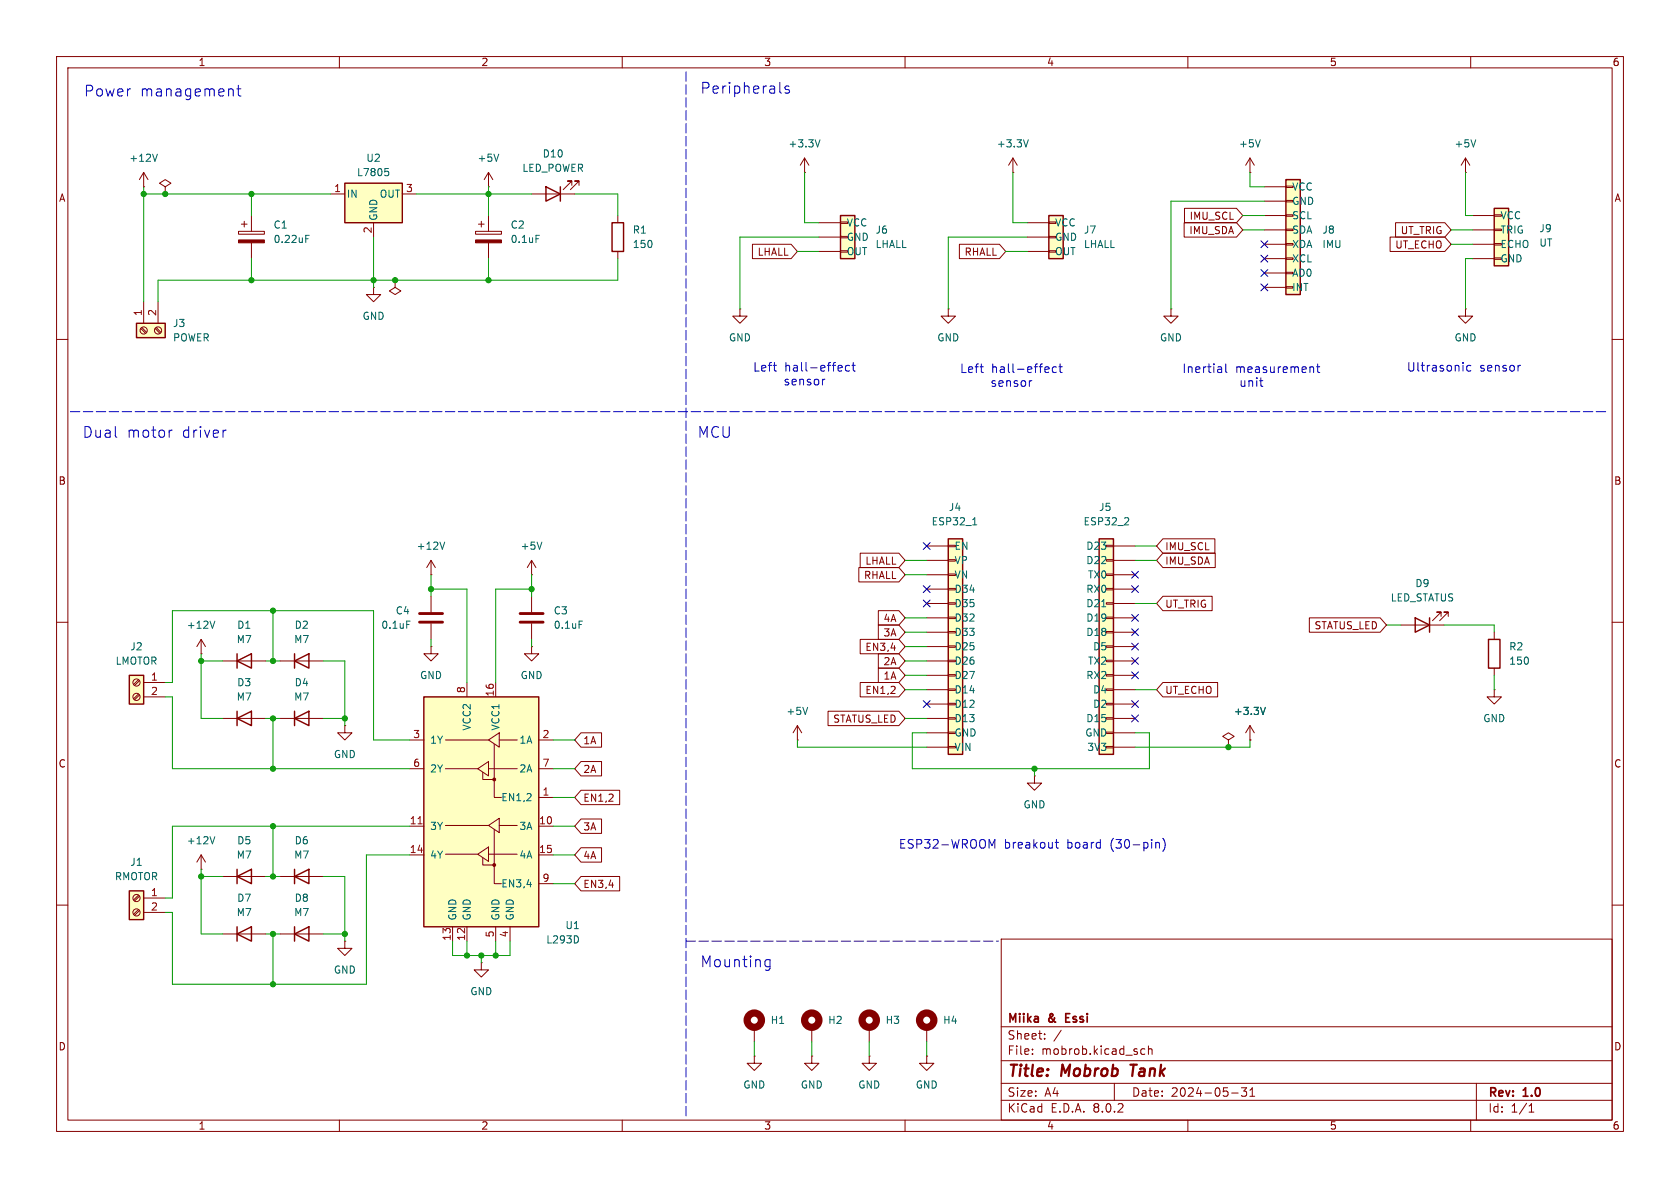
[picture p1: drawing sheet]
<svg xmlns="http://www.w3.org/2000/svg" width="297mm" height="210mm" viewBox="0 0 297 210" stroke-linecap="round" stroke-linejoin="round" font-family="sans-serif">
<g fill="none" stroke="#840000" stroke-width=".18">
<path d="M10 10h277v190h-277zM12 12h273v186h-273zM60 10v2M110 10v2M160 10v2M210 10v2M260 10v2M10 60h2M285 60h2M10 110h2M35.6 115.6h.1M35.6 113l-.8 1.3"/>
<path d="M35.6 113v2.6M35.6 113l.7 1.3M285 110h2M10 160h2M285 160h2M177 166h108v32h-108zM60 198v2M110 198v2M160 198v2M177 194.5h108M177 191.5h108M177 187.5h108"/>
<path d="M177 181.5h108M182.5 186.3v.1M182.5 185.5v.1M184.7 183.6v.1M184.7 182.8v.1M187.6 182.1l-1.3 2M197 191.5v3M202.4 185.5l-.4-.1-.3 .3v.4l.1 .2h.6M203 185.5l.2-.1 .4 .1 .1 .9M203 184.9v1.5M210 198v2M217.7 193.2h1.2"/>
<path d="M219.5 192.3h.9l-.5 .6 .4 .1v.7l-.2 .1h-.4l-.2-.1M221 193.8h.8M221 192.7l.4-.4v1.5M260 198v2M261 191.5v6.5M270.3 196.6h.9M270.3 195.5l.4-.4v1.5"/>
</g>
<path d="M199.8 188.2h1.2M200.4 188.2l-.2 2" fill="none" stroke="#840000" stroke-width=".4"/>
<path d="M188.4 179.9h.5M189.1 179.2h-.7v1.5h.7" fill="none" stroke="#840000" stroke-width=".3"/>
<path d="M38 109.8l-.4 1.3" fill="none" stroke="#006464" stroke-width=".18"/>
<path d="M24.1 57.2h5.1v2.5h-5.1z" fill="#ffffc2"/>
<path d="M24.1 57.2h5.1v2.5h-5.1z" fill="none" stroke="#840000" stroke-width=".25"/>
<g fill="none" stroke="#840000" stroke-width=".18">
<path d="M24.9 58.1l.8 .8M25.1 57.9l.8 .9M25.4 53.3v3.9M27.4 58.1l.9 .8M27.6 57.9l.8 .9M27.9 53.3v3.9"/>
<circle cx="25.4" cy="58.4" r=".63"/>
<circle cx="27.9" cy="58.4" r=".63"/>
</g>
<path d="M61 32.4h10.1v7h-10.1z" fill="#ffffc2"/>
<path d="M61 32.4h10.1v7h-10.1z" fill="none" stroke="#840000" stroke-width=".25"/>
<g fill="none" stroke="#840000" stroke-width=".18">
<path d="M42.7 39.6h1M43.2 39.1v1M44.4 38.1v2.8M58.4 34.3h2.6M66 39.4v2.5M71.1 34.3h2.6M42.2 40.9h4.5v.5h-4.5zM44.4 42.9v2.8M66 50.8v1.3h1.3l-1.3 1.2-1.2-1.2h1.2M66 50.8h.1M69.8 49.5v1.3l1.1 .6-1.1 .7-1-.7 1-.6M69.8 49.5h.1"/>
<path d="M143.5 186.7v1.3h1.3l-1.3 1.2-1.3-1.2h1.3M143.5 186.7h.1M143.5 181.6v2.6M153.7 186.7v1.3h1.2l-1.2 1.2-1.3-1.2h1.3M153.7 186.7h.1"/>
</g>
<path d="M68.1 29.8h.6M68.2 30.3h.3l.2 .2-.1 .5-.4 .1M54.1 42.2h.4M54.1 41.6h.6" fill="none" stroke="#006464" stroke-width=".18"/>
<path d="M42.2 42.4h4.5v.5h-4.5z" fill="#840000" stroke="#840000" stroke-width=".18"/>
<circle cx="143.5" cy="180.3" r="1.27" fill="none" stroke="#840000" stroke-width="1.3"/>
<path d="M74.9 123.2h20.3v40.6h-20.3z" fill="#ffffc2"/>
<path d="M74.9 123.2h20.3v40.6h-20.3zM41.9 165.1l2.5-1.3v2.6zM41.9 163.8v2.6" fill="none" stroke="#840000" stroke-width=".25"/>
<g fill="#840000" stroke="#840000" stroke-width=".18">
<circle cx="87.4" cy="152.9" r=".25"/>
<circle cx="87.4" cy="137.8" r=".25"/>
</g>
<g fill="none" stroke="#840000" stroke-width=".18">
<path d="M72.4 135.9h2.5M72.4 130.8h2.5M78.7 135.9h5.8M78.7 130.8h7.7M82.5 120.7v2.5M84.5 135.9l1.9-1.3v2.6zM85.3 136.5v1.3h2.1M86.4 130.8l1.9-1.3v2.6zM86.4 135.9h5M87.4 131.6v9.4h1.2M87.6 120.7v2.5M88.3 130.8h3.1"/>
<path d="M95.2 135.9h2.6M95.2 130.8h2.6M72.4 146.1h2.5M72.4 151.1h2.5M78.7 151h5.8M78.7 145.9h7.7M84.5 151l1.9-1.3v2.6zM85.3 151.6v1.3h2.1M86.4 145.9l1.9-1.2v2.5zM86.4 151h5M87.4 146.7v9.5h1.2M88.3 145.9h3.1"/>
<path d="M95.2 141h2.6M95.2 146.1h2.6M95.2 151.1h2.6M95.2 156.2h2.6M39.4 165.1h7.6M80 163.8v2.6M82.5 163.8v2.6M87.6 163.8v2.6M90.2 163.8v2.6"/>
</g>
<path d="M73.9 145.6h.7" fill="none" stroke="#a90000" stroke-width=".18"/>
<path d="M102.2 165.7v.7" fill="none" stroke="#006464" stroke-width=".18"/>
<path d="M194.3 95.3h2.5v38.1h-2.5z" fill="#ffffc2"/>
<g fill="none" stroke="#840000" stroke-width=".18">
<path d="M195.6 98.9h1.2v.3h-1.2zM195.6 96.4h1.2v.2h-1.2zM196.8 96.5h3.9M196.8 99.1h3.9M195.6 119.3h1.2v.2h-1.2zM195.6 116.7h1.2v.3h-1.2zM195.6 114.2h1.2v.2h-1.2zM195.6 111.6h1.2v.3h-1.2zM195.6 109.1h1.2v.2h-1.2zM195.6 106.6h1.2v.2h-1.2zM195.6 104h1.2v.3h-1.2zM195.6 101.5h1.2v.2h-1.2z"/>
<path d="M196.8 119.4h3.9M196.8 101.6h3.9M196.8 104.1h3.9M196.8 106.7h3.9M196.8 109.2h3.9M196.8 111.8h3.9M196.8 114.3h3.9M196.8 116.8h3.9M195.6 132h1.2v.2h-1.2zM195.6 129.4h1.2v.3h-1.2zM195.6 126.9h1.2v.2h-1.2zM195.6 124.3h1.2v.3h-1.2z"/>
<path d="M195.6 121.8h1.2v.2h-1.2zM196.8 121.9h3.9M196.8 124.5h3.9M196.8 127h3.9M196.8 129.5h3.9M196.8 132.1h3.9"/>
</g>
<path d="M194.3 95.3h2.5v38.1h-2.5z" fill="none" stroke="#840000" stroke-width=".25"/>
<path d="M199.4 91.6l.1 .2v.3l-.7 .7h.7M194.8 107.3h.7" fill="none" stroke="#006464" stroke-width=".18"/>
<path d="M167.6 95.3h2.6v38.1h-2.6z" fill="#ffffc2"/>
<g fill="none" stroke="#840000" stroke-width=".18">
<path d="M221 30.5h.1M221 27.9v2.6M221 27.9l-.8 1.3M221 27.9l.7 1.3M259.1 30.5h.1M259.1 27.9l-.8 1.3M259.1 27.9v2.6M259.1 27.9l.7 1.3M259.1 54.6v1.3h1.2l-1.2 1.3-1.3-1.3h1.3M259.1 54.6h.1M163.8 96.5h3.8M163.8 99.1h3.8"/>
<path d="M167.6 98.9h1.3v.3h-1.3zM167.6 96.4h1.3v.2h-1.3zM76.2 114.3v1.3h1.3l-1.3 1.2-1.3-1.2h1.3M76.2 114.3h.1M76.2 105.4v2.8M76.2 110.2v2.8M94 114.3v1.3h1.2l-1.2 1.2-1.3-1.2h1.3M94 114.3h.1M94 105.4v2.8M94 110.2v2.8M163.8 119.4h3.8M163.8 101.6h3.8"/>
<path d="M163.8 104.1h3.8M163.8 106.7h3.8M163.8 109.2h3.8M163.8 111.8h3.8M163.8 114.3h3.8M163.8 116.8h3.8M167.6 119.3h1.3v.2h-1.3zM167.6 116.7h1.3v.3h-1.3zM167.6 114.2h1.3v.2h-1.3zM167.6 111.6h1.3v.3h-1.3zM167.6 109.1h1.3v.2h-1.3zM167.6 106.6h1.3v.2h-1.3z"/>
<path d="M167.6 104h1.3v.3h-1.3zM167.6 101.5h1.3v.2h-1.3zM247.6 110.5h7.7M254.8 109v-.8h-.8h.8l-1.6 1.5M256 109v-.8h-.7h.7l-1.5 1.5M264.2 111.8v1.2M264.2 118.1v1.3M163.8 121.9h3.8M163.8 124.5h3.8M163.8 127h3.8M163.8 129.5h3.8M163.8 132.1h3.8"/>
<path d="M167.6 132h1.3v.2h-1.3zM167.6 129.4h1.3v.3h-1.3zM167.6 126.9h1.3v.2h-1.3zM167.6 124.3h1.3v.3h-1.3zM167.6 121.8h1.3v.2h-1.3zM217.2 130.8l1-.6-1-.7-1 .7 1 .6v1.3M217.2 132.1h.1M221 130.8h.1M221 128.3l-.8 1.2M221 128.3v2.5M221 128.3l.7 1.2M264.2 121.9v1.3h1.2l-1.2 1.3-1.3-1.3h1.3"/>
<path d="M264.2 121.9h.1M35.6 153.7h.1M35.6 151.1l-.8 1.3M35.6 151.1v2.6M35.6 151.1l.7 1.3M39.4 154.9h7.6M49.5 154.9h7.6M49.5 165.1h7.6M61 166.4v1.2h1.2l-1.2 1.3-1.3-1.3h1.3M61 166.4h.1M133.3 186.7v1.3h1.3l-1.3 1.2-1.2-1.2h1.2M133.3 186.7h.1"/>
<path d="M133.3 181.6v2.6M153.7 181.6v2.6M163.8 186.7v1.3h1.3l-1.3 1.2-1.2-1.2h1.2M163.8 186.7h.1M163.8 181.6v2.6"/>
</g>
<path d="M167.6 95.3h2.6v38.1h-2.6zM250.2 109.2l2.5 1.3-2.5 1.3zM252.7 109.2v2.6M263.1 113h2.1v5.1h-2.1zM41.9 154.9l2.5-1.2v2.5zM41.9 153.7v2.5M52.1 154.9l2.5-1.2v2.5zM52.1 153.7v2.5M52.1 165.1l2.5-1.3v2.6zM52.1 163.8v2.6" fill="none" stroke="#840000" stroke-width=".25"/>
<path d="M222.8 24.7l-.4 1.3M260.9 24.7l-.4 1.3M172 92.8h.7M71.9 109.8h.6M102.4 109.8h.6M223.7 125l-.4 1.3M38 147.9l-.4 1.3" fill="none" stroke="#006464" stroke-width=".18"/>
<g fill="none" stroke="#840000" stroke-width="1.3">
<circle cx="133.3" cy="180.3" r="1.27"/>
<circle cx="153.7" cy="180.3" r="1.27"/>
<circle cx="163.8" cy="180.3" r="1.27"/>
</g>
<path d="M74.2 110h4M74.2 108.5h4M91.9 110h4.1M91.9 108.5h4.1" fill="none" stroke="#840000" stroke-width=".51"/>
<path d="M227.3 31.8h2.6v20.3h-2.6z" fill="#ffffc2"/>
<g fill="none" stroke="#840000" stroke-width=".18">
<path d="M223.5 33h3.8M223.5 35.6h3.8M223.5 38.1h3.8M227.3 38h1.3v.2h-1.3zM227.3 35.4h1.3v.3h-1.3zM227.3 32.9h1.3v.2h-1.3zM223.5 40.6h3.8M223.5 43.2h3.8M223.5 45.7h3.8M223.5 48.3h3.8M223.5 50.8h3.8M227.3 50.7h1.3v.2h-1.3z"/>
<path d="M227.3 48.1h1.3v.3h-1.3zM227.3 45.6h1.3v.2h-1.3zM227.3 43.1h1.3v.2h-1.3zM227.3 40.5h1.3v.3h-1.3zM39.4 116.8h7.6M182.9 137.2v1.2h1.2l-1.2 1.3-1.3-1.3h1.3M182.9 137.2h.1"/>
</g>
<path d="M227.3 31.8h2.6v20.3h-2.6zM41.9 116.8l2.5-1.2v2.5zM41.9 115.6v2.5" fill="none" stroke="#840000" stroke-width=".25"/>
<path d="M264.2 36.8h2.5v10.2h-2.5z" fill="#ffffc2"/>
<g fill="none" stroke="#840000" stroke-width=".18">
<path d="M260.3 38.1h3.9M264.2 38h1.2v.2h-1.2zM167.6 54.6v1.3h1.3l-1.3 1.3-1.2-1.3h1.2M167.6 54.6h.1M207 54.6v1.3h1.3l-1.3 1.3-1.3-1.3h1.3M207 54.6h.1M260.3 40.6h3.9M260.3 43.2h3.9M260.3 45.7h3.9M264.2 45.6h1.2v.2h-1.2zM264.2 43.1h1.2v.2h-1.2zM264.2 40.5h1.2v.3h-1.2z"/>
<path d="M49.5 116.8h7.6M61 128.3v1.2h1.2l-1.2 1.3-1.3-1.3h1.3M61 128.3h.1"/>
</g>
<path d="M264.2 36.8h2.5v10.2h-2.5zM52.1 116.8l2.5-1.2v2.5zM52.1 115.6v2.5" fill="none" stroke="#840000" stroke-width=".25"/>
<path d="M148.6 38.1h2.5v7.6h-2.5z" fill="#ffffc2"/>
<g fill="none" stroke="#840000" stroke-width=".18">
<path d="M144.8 39.4h3.8M148.6 39.2h1.3v.3h-1.3zM179.1 30.5h.1M179.1 27.9l-.8 1.3M179.1 27.9v2.6M179.1 27.9l.7 1.3M144.8 41.9h3.8M144.8 44.5h3.8M148.6 44.3h1.3v.3h-1.3zM148.6 41.8h1.3v.2h-1.3zM49.5 127h7.6M85.1 170.2v1.3h1.3l-1.3 1.2-1.3-1.2h1.3"/>
<path d="M85.1 170.2h.1"/>
</g>
<path d="M148.6 38.1h2.5v7.6h-2.5zM52.1 127l2.5-1.3v2.6zM52.1 125.7v2.6" fill="none" stroke="#840000" stroke-width=".25"/>
<path d="M181.8 24.7l-.4 1.3" fill="none" stroke="#006464" stroke-width=".18"/>
<path d="M185.4 38.1h2.6v7.6h-2.6z" fill="#ffffc2"/>
<g fill="none" stroke="#840000" stroke-width=".18">
<path d="M84.6 39.6h1M85.1 39.1v1M86.4 33h.1M86.4 30.5l-.8 1.3M86.4 30.5v2.5M86.4 38.1v2.8M86.4 30.5l.7 1.3M94 34.3h7.6M101.1 32.8v-.8h-.8h.8l-1.5 1.5M102.4 32.8v-.8h-.8h.8l-1.6 1.5M109.2 38.1v1.3M142.2 30.5h.1"/>
<path d="M142.2 27.9l-.7 1.3M142.2 27.9v2.6M142.2 27.9l.8 1.3M181.6 39.4h3.8M185.4 39.2h1.3v.3h-1.3zM84.1 40.9h4.5v.5h-4.5zM86.4 42.9v2.8M109.2 44.5v1.2M130.8 54.6v1.3h1.3l-1.3 1.3-1.3-1.3h1.3M130.8 54.6h.1M181.6 41.9h3.8M181.6 44.5h3.8"/>
<path d="M185.4 44.3h1.3v.3h-1.3zM185.4 41.8h1.3v.2h-1.3zM76.2 99.1l-.8 1.2M76.2 99.1v2.5M76.2 99.1l.8 1.2M94 99.1l-.8 1.2M94 99.1v2.5M94 99.1l.7 1.2M76.2 101.6h.1M94 101.6h.1M39.4 127h7.6M141 130.8h.1"/>
<path d="M141 128.3l-.8 1.2M141 128.3v2.5M141 128.3l.7 1.2"/>
</g>
<path d="M96.5 33l2.6 1.3-2.6 1.3zM99.1 33v2.6M108.2 39.4h2v5.1h-2zM185.4 38.1h2.6v7.6h-2.6zM41.9 127l2.5-1.3v2.6zM41.9 125.7v2.6" fill="none" stroke="#840000" stroke-width=".25"/>
<path d="M88.2 27.2l-.4 1.3M145 24.7l-.5 1.3M94.8 41.6h.6M78.6 95.8l-.4 1.3M95.8 95.8l-.4 1.3M142.8 125l-.4 1.3" fill="none" stroke="#006464" stroke-width=".18"/>
<path d="M84.1 42.4h4.5v.5h-4.5z" fill="#840000" stroke="#840000" stroke-width=".18"/>
<path d="M22.9 119.4h2.5v5.1h-2.5z" fill="#ffffc2"/>
<path d="M22.9 119.4h2.5v5.1h-2.5z" fill="none" stroke="#840000" stroke-width=".25"/>
<g fill="none" stroke="#840000" stroke-width=".18">
<path d="M24.5 122.7l-.9 .8M24.5 120.1l-.9 .9M24.7 122.9l-.9 .8M24.7 120.3l-.9 .9M25.4 120.7h3.8M25.4 123.2h3.8"/>
<circle cx="24.1" cy="120.6" r=".63"/>
<circle cx="24.1" cy="123.2" r=".63"/>
</g>
<path d="M22.9 157.5h2.5v5.1h-2.5z" fill="#ffffc2"/>
<path d="M22.9 157.5h2.5v5.1h-2.5z" fill="none" stroke="#840000" stroke-width=".25"/>
<g fill="none" stroke="#840000" stroke-width=".18">
<path d="M25.4 33h.1M25.4 30.5l-.8 1.3M25.4 30.5v2.5M25.4 30.5l.8 1.3M29.2 33l1-.6-1-.6-1 .6 1 .6v1.3M29.2 34.3h.1M209.3 39.4h9.3l1.1 1.2-1.1 1.3h-9.3zM209.4 36.8h9.2l1.1 1.3-1.1 1.3h-9.2zM246.7 39.4h8.7l1.1 1.2-1.1 1.3h-8.7zM133 43.2h6.9l1.1 1.3-1.1 1.2h-6.9zM169.6 43.2h7.1l1.1 1.3-1.1 1.2h-7.1zM245.7 41.9h9.7l1.1 1.3-1.1 1.3h-9.7z"/>
<path d="M152.1 97.8h6.8l1.1 1.3-1.1 1.2h-6.8zM205.6 97.8h9.2v2.5h-9.2l-1.1-1.2zM205.6 95.2h9.2v2.6h-9.2l-1.1-1.3zM151.8 100.3h7.1l1.1 1.3-1.1 1.3h-7.1zM152.1 113h6.8l1.1 1.3-1.1 1.3h-6.8zM155.3 118.1h3.6l1.1 1.3-1.1 1.3h-3.6zM155.3 107.9h3.6l1.1 1.3-1.1 1.3h-3.6zM155.3 110.5h3.6l1.1 1.3-1.1 1.2h-3.6zM155.3 115.6h3.6l1.1 1.2-1.1 1.3h-3.6zM205.6 105.4h8.7v2.6h-8.7l-1.1-1.3zM231.5 109.2h12.5l1.1 1.3-1.1 1.3h-12.5zM102.7 129.5h3.6v2.6h-3.6l-1.1-1.3z"/>
<path d="M102.7 134.6h3.6v2.6h-3.6l-1.1-1.3zM102.7 139.7h6.8v2.5h-6.8l-1.1-1.2zM146.4 125.7h12.5l1.1 1.3-1.1 1.3h-12.5zM152.1 120.6h6.8l1.1 1.3-1.1 1.3h-6.8zM205.6 120.6h9.7v2.6h-9.7l-1.1-1.3zM217.2 132.1h.1M221 130.8h.1M24.5 158.2l-.9 .9M24.7 158.4l-.9 .9M25.4 158.8h3.8M102.7 149.9h3.6v2.5h-3.6l-1.1-1.3zM102.7 144.8h3.6v2.5h-3.6l-1.1-1.2z"/>
<path d="M102.7 154.9h6.8v2.6h-6.8l-1.1-1.3zM24.5 160.8l-.9 .8M24.7 161l-.9 .8M25.4 161.3h3.8"/>
<circle cx="24.1" cy="158.7" r=".63"/>
<circle cx="24.1" cy="161.3" r=".63"/>
</g>
<path d="M27.8 27.2l-.4 1.3M223.7 125l-.4 1.3" fill="none" stroke="#006464" stroke-width=".18"/>
<g fill="none" stroke="#0000c2" stroke-width=".18">
<path d="M41 15.7l.2 .3v1M41.9 15.7h.7M42.1 15.1v1.6l.1 .2 .4 .1M137.9 16.2l.2 .3M139.5 15.3l-.5-.1-.2 .3 .1 .2 .6 .2 .1 .2-.1 .3-.2 .1-.5-.1M30.5 76l-.5 .2M40 76l-.4 .1M145.8 67l-.3 .2M148.4 64.6l.4 .1 .1 .2-.7 .2M148.8 65.5l-.4 .1M150.2 64.7l-.4-.1-.3 .3v.4l.1 .2h.6M150.6 64.6h.6"/>
<path d="M150.8 64.1v1.3l.4 .2M182.4 67.3l-.4 .1M184.9 64.8l.5 .1 .1 .3-.8 .1M185.4 65.8l-.5 .1M186.8 64.9l-.5-.1-.3 .3v.5l.2 .2h.6M187.2 64.8h.6M187.4 64.3v1.3l.4 .3M215.8 64.8l.2 .3v.8M216 65.8l-.2 .1M216 65.2l-.2 .1M216.7 64.3v1.3l.2 .3M222.7 67.3h.6"/>
<path d="M223 68.2l.3 .1M232 64.8l.2 .3v.8M232.7 64.8h.6M233 64.3v1.3l.3 .3M260 64.7l-.4-.1-.3 .3v.4l.1 .2h.6M268.7 64.6h.1M174.9 148.4l.5 1.1 .5-1.1v1.5M186.5 148.9h.6M186.8 148.4v1.3l.3 .2M204.3 149.1l.2-.2 .4 .1 .1 .9M205.6 148.2a1.75 1.75 0 0 1 0 2.3M135.3 170.7l.3 .2 .5-.1"/>
<path d="M136.1 169.6v1.6a.52 .52 0 0 1-.8 .2M136.1 169.7l-.5-.1-.3 .2"/>
</g>
<path d="M121.3 12.7v184.8M12.4 72.8h271.8M121.3 166.4h55.2" fill="none" stroke="#0000c2" stroke-width=".18" stroke-dasharray="1.7 .6"/>
<g fill="none" stroke="#009600" stroke-width=".18">
<path d="M25.4 34.3h33M25.4 33v20.3M44.4 34.3v3.8M73.7 34.3h20.3M86.4 33v5.1M101.6 34.3h7.6v3.8M142.2 30.5v8.9h2.6M179.1 30.5v8.9h2.5M219.7 38.1h3.8M221 30.5v2.5h2.5M223.5 35.6h-16.5v19M259.1 30.5v7.6h1.2"/>
<path d="M44.4 45.7v3.8M66 41.9v8.9M86.4 45.7v3.8M109.2 45.7v3.8h-81.3v3.8M141 44.5h3.8M144.8 41.9h-14v12.7M177.8 44.5h3.8M181.6 41.9h-14v12.7M219.7 40.6h3.8M256.5 40.6h3.8M256.5 43.2h3.8M260.3 45.7h-1.2v8.9"/>
<path d="M160 99.1h3.8M200.7 99.1h3.8M200.7 96.5h3.8M35.6 116.8h3.8M35.6 115.6v11.4h3.8M47 116.8h2.5M48.3 108v8.8M57.1 116.8h3.9v11.5M76.2 101.6v3.8M76.2 113v1.3M76.2 104.1h6.3v16.6M94 104.1h-6.4v16.6"/>
<path d="M94 101.6v3.8M94 113v1.3M160 116.8h3.8M160 111.8h3.8M160 114.3h3.8M160 109.2h3.8M160 101.6h3.8M160 119.4h3.8M200.7 106.7h3.8M245.1 110.5h2.5M255.3 110.5h8.9v1.3M264.2 119.4v2.5"/>
<path d="M29.2 120.7h1.3v-12.7h35.5v22.8h6.4M29.2 123.2h1.3v12.7h41.9M47 127h2.5M48.3 127v8.9M57.1 127h3.9M97.8 135.9h3.8M97.8 130.8h3.8M141 130.8v1.3h22.8M160 127h3.8M160 121.9h3.8M163.8 129.5h-2.5v6.4h41.9v-6.4h-2.5M182.9 135.9v1.3"/>
<path d="M200.7 121.9h3.8M221 130.8v1.3h-20.3M35.6 153.7v11.4h3.8M35.6 154.9h3.8M47 154.9h2.5M48.3 146.1v8.8M57.1 154.9h3.9v11.5M72.4 146.1h-41.9v12.7h-1.3M72.4 151.1h-7.6v22.9h-34.3v-12.7h-1.3M97.8 141h3.8M97.8 151.1h3.8M97.8 146.1h3.8"/>
<path d="M97.8 156.2h3.8M47 165.1h2.5M48.3 165.1v8.9M57.1 165.1h3.9M80 166.4v2.5h10.2v-2.5M82.5 166.4v2.5M85.1 168.9v1.3M87.6 166.4v2.5M133.3 184.2v2.5M143.5 184.2v2.5M153.7 184.2v2.5M163.8 184.2v2.5"/>
</g>
<g fill="none" stroke="#000084" stroke-width=".18">
<path d="M222.9 50.2l1.2 1.2M222.9 42.6l1.2 1.2M222.9 47.7l1.2 1.2M222.9 45.1l1.2 1.2M224.1 50.2l-1.2 1.2M224.1 42.6l-1.2 1.2M224.1 47.7l-1.2 1.2M224.1 45.1l-1.2 1.2M163.2 95.9l1.2 1.2M164.4 95.9l-1.2 1.2M163.2 103.5l1.2 1.2M163.2 106.1l1.2 1.2"/>
<path d="M164.4 103.5l-1.2 1.2M164.4 106.1l-1.2 1.2M200.1 116.2l1.2 1.2M200.1 113.7l1.2 1.2M200.1 118.8l1.2 1.2M200.1 101l1.2 1.2M200.1 103.5l1.2 1.2M200.1 108.6l1.2 1.2M200.1 111.2l1.2 1.2M201.3 116.2l-1.2 1.2M201.3 113.7l-1.2 1.2M201.3 118.8l-1.2 1.2"/>
<path d="M201.3 101l-1.2 1.2M201.3 103.5l-1.2 1.2M201.3 108.6l-1.2 1.2M201.3 111.2l-1.2 1.2M163.2 123.9l1.2 1.2M164.4 123.9l-1.2 1.2M200.1 126.4l1.2 1.2M200.1 123.9l1.2 1.2M201.3 126.4l-1.2 1.2M201.3 123.9l-1.2 1.2"/>
</g>
<g fill="#009600" stroke="#009600" stroke-width=".18">
<circle cx="61" cy="165.1" r=".46"/>
<circle cx="35.6" cy="154.9" r=".46"/>
<circle cx="48.3" cy="146.1" r=".46"/>
<circle cx="48.3" cy="154.9" r=".46"/>
<circle cx="48.3" cy="174" r=".46"/>
<circle cx="48.3" cy="165.1" r=".46"/>
<circle cx="48.3" cy="108" r=".46"/>
<circle cx="48.3" cy="116.8" r=".46"/>
<circle cx="48.3" cy="127" r=".46"/>
<circle cx="48.3" cy="135.9" r=".46"/>
<circle cx="35.6" cy="116.8" r=".46"/>
<circle cx="61" cy="127" r=".46"/>
<circle cx="87.6" cy="168.9" r=".46"/>
<circle cx="76.2" cy="104.1" r=".46"/>
<circle cx="94" cy="104.1" r=".46"/>
<circle cx="82.5" cy="168.9" r=".46"/>
<circle cx="85.1" cy="168.9" r=".46"/>
<circle cx="29.2" cy="34.3" r=".46"/>
<circle cx="25.4" cy="34.3" r=".46"/>
<circle cx="69.8" cy="49.5" r=".46"/>
<circle cx="66" cy="49.5" r=".46"/>
<circle cx="44.4" cy="34.3" r=".46"/>
<circle cx="44.4" cy="49.5" r=".46"/>
<circle cx="86.4" cy="34.3" r=".46"/>
<circle cx="86.4" cy="49.5" r=".46"/>
<circle cx="217.2" cy="132.1" r=".46"/>
<circle cx="182.9" cy="135.9" r=".46"/>
</g>
<g font-size="2.8" fill="#840000">
<text x="178" y="190.9">Title:</text>
<text x="187.7" y="190.9">Mobrob</text>
<text x="200.7" y="190.9">Tank</text>
</g>
<g font-size="2.7" fill="#0000c2">
<text x="14.7" y="17.4">Power</text>
<text x="24.7" y="17.4">management</text>
<text x="123.7" y="16.8">Peripherals</text>
<text x="14.5" y="77.7">Dual</text>
<text x="22.4" y="77.7">motor</text>
<text x="32.1" y="77.7">driver</text>
<text x="123.2" y="77.7">MCU</text>
<text x="123.7" y="171.3">Mounting</text>
</g>
<g font-size="2.1" fill="#0000c2">
<text x="133.1" y="66">Left</text>
<text x="138.7" y="66">hall-effect</text>
<text x="248.6" y="66">Ultrasonic</text>
<text x="261.6" y="66">sensor</text>
<text x="138.4" y="68.4">sensor</text>
<text x="169.6" y="66.2">Left</text>
<text x="175" y="68.7">sensor</text>
<text x="175.2" y="66.2">hall-effect</text>
<text x="208.9" y="66.2">Inertial</text>
<text x="218.4" y="66.2">measurement</text>
<text x="219" y="68.7">unit</text>
<text x="158.8" y="150.3">ESP32-WROOM</text>
<text x="177.5" y="150.3">breakout</text>
<text x="188.7" y="150.3">board</text>
<text x="196.4" y="150.3">(30-pin)</text>
</g>
<g font-size="2.1" fill="#840000">
<text x="178" y="184">Sheet:</text>
<text x="178" y="181.2">Miika</text>
<text x="185.5" y="181.2">&amp;</text>
<text x="189.1" y="181.2">Essi</text>
<text x="178" y="186.7">File:</text>
<text x="184.1" y="186.7">mobrob.kicad_sch</text>
<text x="178" y="196.9">KiCad</text>
<text x="178" y="194.1">Size:</text>
<text x="184.7" y="194.1">A4</text>
<text x="185.7" y="196.9">E.D.A.</text>
<text x="193.3" y="196.9">8.0.2</text>
<text x="200" y="194.1">Date:</text>
<text x="207" y="194.1">2024-05-31</text>
<text x="263" y="194.3">Rev:</text>
<text x="263" y="196.9">Id:</text>
<text x="267.1" y="196.9">1/1</text>
<text x="269.4" y="194.3">1.0</text>
</g>
<g font-size="1.8" fill="#840000">
<text x="35" y="11.9">1</text>
<text x="85" y="11.9">2</text>
<text x="135" y="11.9">3</text>
<text x="185" y="11.9">4</text>
<text x="235" y="11.9">5</text>
<text x="285" y="11.9">6</text>
<text x="10.3" y="35.9">A</text>
<text x="285.3" y="35.9">A</text>
<text x="210.2" y="41.6">IMU_SDA</text>
<text x="210.2" y="39.1">IMU_SCL</text>
<text x="247.5" y="41.6">UT_TRIG</text>
<text x="133.8" y="45.4">LHALL</text>
<text x="170.4" y="45.4">RHALL</text>
<text x="246.6" y="44.1">UT_ECHO</text>
<text x="10.3" y="85.9">B</text>
<text x="285.3" y="85.9">B</text>
<text x="152.9" y="100">LHALL</text>
<text x="205.9" y="100">IMU_SDA</text>
<text x="205.9" y="97.5">IMU_SCL</text>
<text x="152.6" y="102.6">RHALL</text>
<text x="205.9" y="107.6">UT_TRIG</text>
<text x="156.1" y="110.2">4A</text>
<text x="156.1" y="112.7">3A</text>
<text x="232.3" y="111.4">STATUS_LED</text>
<text x="152.9" y="115.3">EN3,4</text>
<text x="156.1" y="117.8">2A</text>
<text x="152.9" y="122.9">EN1,2</text>
<text x="156.1" y="120.3">1A</text>
<text x="205.9" y="122.9">UT_ECHO</text>
<text x="103" y="131.8">1A</text>
<text x="147.2" y="128">STATUS_LED</text>
<text x="10.3" y="135.9">C</text>
<text x="103" y="136.8">2A</text>
<text x="285.3" y="135.9">C</text>
<text x="103" y="141.9">EN1,2</text>
<text x="103" y="147">3A</text>
<text x="103" y="152.1">4A</text>
<text x="103" y="157.2">EN3,4</text>
<text x="10.3" y="185.9">D</text>
<text x="285.3" y="185.9">D</text>
<text x="35" y="199.9">1</text>
<text x="85" y="199.9">2</text>
<text x="135" y="199.9">3</text>
<text x="185" y="199.9">4</text>
<text x="235" y="199.9">5</text>
<text x="285" y="199.9">6</text>
</g>
<g font-size="1.8" fill="#006464">
<text x="22.8" y="28.8">+12V</text>
<text x="64.7" y="28.8">U2</text>
<text x="84.3" y="28.8">+5V</text>
<text x="95.8" y="28">D10</text>
<text x="139.3" y="26.3">+3.3V</text>
<text x="176.1" y="26.3">+3.3V</text>
<text x="218.9" y="26.3">+5V</text>
<text x="257" y="26.3">+5V</text>
<text x="61.2" y="35.2">IN</text>
<text x="63" y="31.3">L7805</text>
<text x="67" y="35.2">OUT</text>
<text x="92.2" y="30.6">LED_POWER</text>
<text x="228.3" y="33.9">VCC</text>
<text x="48.3" y="40.6">C1</text>
<text x="66.9" y="39.1" transform="rotate(-90 66.9 39.1)">GND</text>
<text x="90.2" y="40.6">C2</text>
<text x="111.8" y="41.5">R1</text>
<text x="149.6" y="40.2">VCC</text>
<text x="154.7" y="41.5">J6</text>
<text x="186.4" y="40.2">VCC</text>
<text x="191.5" y="41.5">J7</text>
<text x="228.3" y="36.4">GND</text>
<text x="228.3" y="39">SCL</text>
<text x="228.3" y="41.5">SDA</text>
<text x="233.7" y="41.5">J8</text>
<text x="265.2" y="39">VCC</text>
<text x="265.2" y="41.5">TRIG</text>
<text x="272" y="41.2">J9</text>
<text x="48.3" y="43.2">0.22uF</text>
<text x="90.2" y="43.2">0.1uF</text>
<text x="111.8" y="44">150</text>
<text x="149.6" y="42.8">GND</text>
<text x="149.6" y="45.3">OUT</text>
<text x="154.7" y="44">LHALL</text>
<text x="186.4" y="42.8">GND</text>
<text x="186.4" y="45.3">OUT</text>
<text x="191.5" y="44">LHALL</text>
<text x="228.3" y="44">XDA</text>
<text x="228.3" y="46.6">XCL</text>
<text x="233.7" y="44">IMU</text>
<text x="265.2" y="44">ECHO</text>
<text x="265.2" y="46.6">GND</text>
<text x="272" y="43.8">UT</text>
<text x="228.3" y="49.1">AD0</text>
<text x="228.3" y="51.7">INT</text>
<text x="30.5" y="58">J3</text>
<text x="64" y="56.7">GND</text>
<text x="30.5" y="60.6">POWER</text>
<text x="128.8" y="60.6">GND</text>
<text x="165.6" y="60.6">GND</text>
<text x="205" y="60.6">GND</text>
<text x="257" y="60.6">GND</text>
<text x="164.6" y="93.1">ESP32_1</text>
<text x="167.6" y="90.5">J4</text>
<text x="191.5" y="93.1">ESP32_2</text>
<text x="194.2" y="90.5">J5</text>
<text x="73.6" y="97.4">+12V</text>
<text x="91.9" y="97.4">+5V</text>
<text x="168.7" y="97.4">EN</text>
<text x="168.7" y="99.9">VP</text>
<text x="191.9" y="97.4">D23</text>
<text x="191.9" y="99.9">D22</text>
<text x="168.7" y="102.5">VN</text>
<text x="168.7" y="105">D34</text>
<text x="168.7" y="107.5">D35</text>
<text x="191.9" y="105">RX0</text>
<text x="191.9" y="107.5">D21</text>
<text x="192.2" y="102.5">TX0</text>
<text x="245.8" y="106.5">LED_STATUS</text>
<text x="250.1" y="104">D9</text>
<text x="32.9" y="111.4">+12V</text>
<text x="41.7" y="113.9">M7</text>
<text x="41.8" y="111.4">D1</text>
<text x="51.9" y="113.9">M7</text>
<text x="52" y="111.4">D2</text>
<text x="67.3" y="111.4">0.1uF</text>
<text x="69.9" y="108.8">C4</text>
<text x="97.8" y="108.8">C3</text>
<text x="97.8" y="111.4">0.1uF</text>
<text x="168.7" y="110.1">D32</text>
<text x="168.7" y="112.6">D33</text>
<text x="191.9" y="110.1">D19</text>
<text x="191.9" y="112.6">D18</text>
<text x="20.3" y="117.7">LMOTOR</text>
<text x="22.9" y="115.2">J2</text>
<text x="168.7" y="115.2">D25</text>
<text x="168.7" y="117.7">D26</text>
<text x="192.2" y="117.7">TX2</text>
<text x="193.2" y="115.2">D5</text>
<text x="266.7" y="115.2">R2</text>
<text x="266.7" y="117.7">150</text>
<text x="41.7" y="124.1">M7</text>
<text x="41.8" y="121.5">D3</text>
<text x="51.9" y="124.1">M7</text>
<text x="52" y="121.5">D4</text>
<text x="74.2" y="120.2">GND</text>
<text x="91.9" y="120.2">GND</text>
<text x="168.7" y="120.2">D27</text>
<text x="168.7" y="122.8">D14</text>
<text x="168.7" y="125.3">D12</text>
<text x="191.9" y="120.2">RX2</text>
<text x="193.2" y="122.8">D4</text>
<text x="193.2" y="125.3">D2</text>
<text x="75.9" y="131.7">1Y</text>
<text x="83.4" y="129.2" transform="rotate(-90 83.4 129.2)">VCC2</text>
<text x="88.5" y="129.2" transform="rotate(-90 88.5 129.2)">VCC1</text>
<text x="91.7" y="131.7">1A</text>
<text x="138.9" y="126.6">+5V</text>
<text x="168.7" y="127.9">D13</text>
<text x="168.7" y="130.4">GND</text>
<text x="191.8" y="130.4">GND</text>
<text x="191.9" y="127.9">D15</text>
<text x="218" y="126.6">+3.3V</text>
<text x="262.1" y="127.9">GND</text>
<text x="58.9" y="134.2">GND</text>
<text x="75.9" y="136.8">2Y</text>
<text x="91.7" y="136.8">2A</text>
<text x="168.7" y="132.9">VIN</text>
<text x="192.1" y="132.9">3V3</text>
<text x="88.5" y="141.8">EN1,2</text>
<text x="180.8" y="143.1">GND</text>
<text x="32.9" y="149.5">+12V</text>
<text x="41.8" y="149.5">D5</text>
<text x="52" y="149.5">D6</text>
<text x="75.9" y="146.9">3Y</text>
<text x="91.7" y="146.9">3A</text>
<text x="20.2" y="155.8">RMOTOR</text>
<text x="22.9" y="153.3">J1</text>
<text x="41.7" y="152">M7</text>
<text x="51.9" y="152">M7</text>
<text x="75.9" y="152">4Y</text>
<text x="91.7" y="152">4A</text>
<text x="41.8" y="159.6">D7</text>
<text x="52" y="159.6">D8</text>
<text x="88.5" y="157.1">EN3,4</text>
<text x="41.7" y="162.2">M7</text>
<text x="51.9" y="162.2">M7</text>
<text x="80.9" y="162.8" transform="rotate(-90 80.9 162.8)">GND</text>
<text x="83.4" y="162.8" transform="rotate(-90 83.4 162.8)">GND</text>
<text x="88.5" y="162.8" transform="rotate(-90 88.5 162.8)">GND</text>
<text x="91" y="162.8" transform="rotate(-90 91 162.8)">GND</text>
<text x="96.5" y="167">L293D</text>
<text x="99.9" y="164.4">U1</text>
<text x="58.9" y="172.3">GND</text>
<text x="83.1" y="176.1">GND</text>
<text x="136.2" y="181.2">H1</text>
<text x="146.3" y="181.2">H2</text>
<text x="156.5" y="181.2">H3</text>
<text x="166.6" y="181.2">H4</text>
<text x="131.3" y="192.6">GND</text>
<text x="141.5" y="192.6">GND</text>
<text x="151.6" y="192.6">GND</text>
<text x="161.8" y="192.6">GND</text>
</g>
<g font-size="1.8" fill="#a90000">
<text x="59" y="34">1</text>
<text x="71.7" y="34">3</text>
<text x="65.8" y="41.3" transform="rotate(-90 65.8 41.3)">2</text>
<text x="25.1" y="56" transform="rotate(-90 25.1 56)">1</text>
<text x="27.7" y="56" transform="rotate(-90 27.7 56)">2</text>
<text x="26.6" y="120.4">1</text>
<text x="26.6" y="122.9">2</text>
<text x="82.3" y="122.6" transform="rotate(-90 82.3 122.6)">8</text>
<text x="87.4" y="123.2" transform="rotate(-90 87.4 123.2)">16</text>
<text x="73" y="130.6">3</text>
<text x="95.8" y="130.6">2</text>
<text x="73" y="135.6">6</text>
<text x="95.8" y="135.6">7</text>
<text x="95.8" y="140.7">1</text>
<text x="72.3" y="145.8">11</text>
<text x="95.2" y="145.8">10</text>
<text x="72.3" y="150.9">14</text>
<text x="95.2" y="150.9">15</text>
<text x="95.8" y="156">9</text>
<text x="26.6" y="158.5">1</text>
<text x="26.6" y="161">2</text>
<text x="79.8" y="166.4" transform="rotate(-90 79.8 166.4)">13</text>
<text x="82.3" y="166.4" transform="rotate(-90 82.3 166.4)">12</text>
<text x="87.4" y="165.8" transform="rotate(-90 87.4 165.8)">5</text>
<text x="89.9" y="165.8" transform="rotate(-90 89.9 165.8)">4</text>
</g>
</svg>
